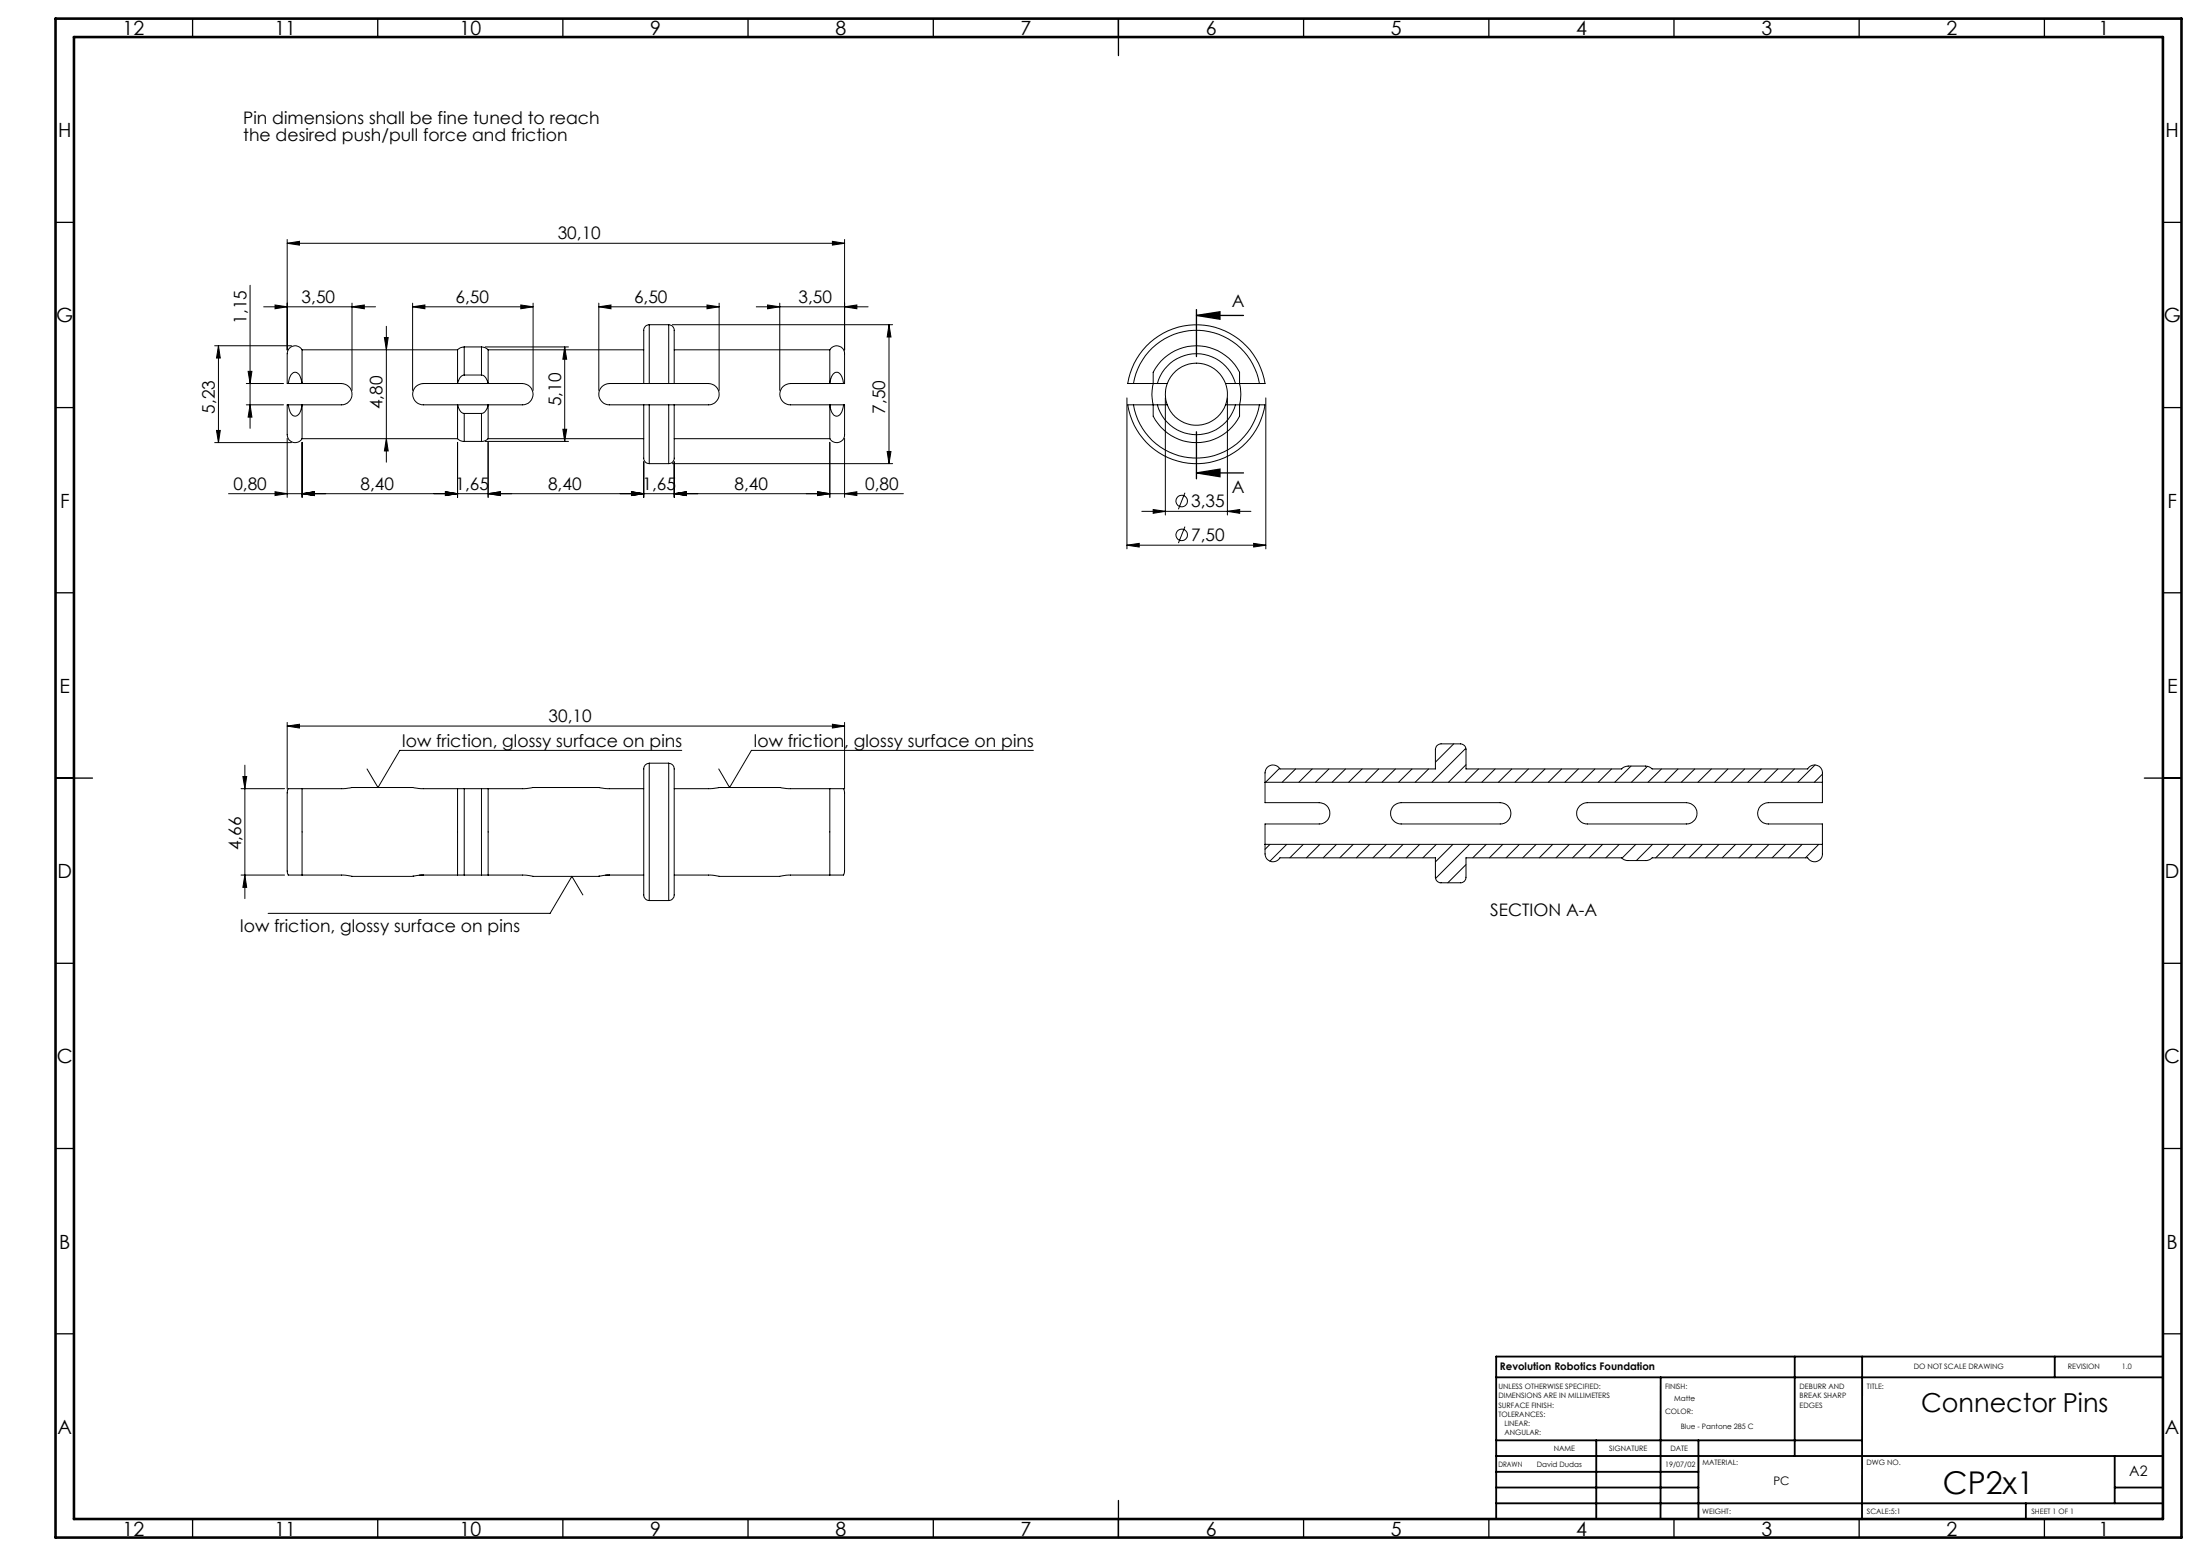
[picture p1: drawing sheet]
<svg xmlns="http://www.w3.org/2000/svg" width="594mm" height="420mm" viewBox="0 0 594 420" stroke-linecap="round" stroke-linejoin="round" font-family="sans-serif">
<g fill="none" stroke="#000" stroke-width=".27">
<path d="M67.5 77v38.6M77.5 65.7l3.4-.6v1.1zM77.5 64.6v29.9M77.5 65.7h150.5M224.8 65.1l3.2 .6-3.2 .5zM228 64.6v29.9M58 93.3h20.7M59 93.3v26.2M59 93.3l.5 3.3h-1zM71.2 82.8h30.2M74.3 82.3l3.2 .5-3.2 .5zM81.6 94.4a2.25 2.25 0 0 0-2.9-.8 2.25 2.25 0 0 0-1.2 2.8v7.1h.3"/>
<path d="M81.6 94.4v9.1l-.5-1.8a1.39 1.39 0 0 0-1.4-1.2 1.39 1.39 0 0 0-1.4 1.2l-.5 1.8M81.6 94.4h41.9M95 82.8l3.4-.5v1zM95 81.8v23.6M103.8 91.1h1l-.5 3.3zM104.3 88.1v36.7M111.4 82.8l3.3-.5v1zM111.4 82.8h32.5M111.4 81.8v23.6M123.5 94.4v9.1l.9-1.7 .9-.6M125.3 93.6l-.9 .3-.9 .5M125.3 93.6v7.6"/>
<path d="M125.3 93.6h4.7M130 93.6l1 .3 .8 .5M130 93.6v7.6M131 93.6h22.5M131.8 94.4v9.1l-.8-1.7-.4-.4-.6-.2M131.8 94.4h42M140.6 82.3l3.3 .5-3.3 .5zM143.9 81.8v23.6M152.5 93.6v25.6M152.5 93.6l.5 3.4h-1zM161.7 82.8l3.3-.5v1zM161.7 82.8h32.5"/>
<path d="M161.7 81.8v23.6M175.3 87.6a1.67 1.67 0 0 0-1.5 2.2v13.7M175.3 87.6v15.9M175.3 87.6h5.3M180.6 87.6a1.67 1.67 0 0 1 1.4 2.2v13.7M180.6 87.6v15.9M181.5 87.6h59.5M182 94.4h42M190.9 82.3l3.3 .5-3.3 .5zM194.2 81.8v23.6M204.2 82.8h30.2M207.3 82.3l3.2 .5-3.2 .5z"/>
<path d="M210.5 81.8v23.6M224 94.4a2.16 2.16 0 0 1 2.7-.9 2.16 2.16 0 0 1 1.3 2.5v7.5h-.2M224 94.4v9.1a2.89 2.89 0 0 1 1.9-3h.2a2.99 2.99 0 0 1 1.7 3M228 82.8l3.4-.5v1zM240 87.6v37.5M240 87.6l.6 3.4h-1.1zM58 119.5h20.7M58.5 116.2h1l-.5 3.3zM66.5 103.5h10.1M66.5 109.3h10.1M67 100.2h1l-.5 3.3zM67.5 109.3l.5 3.3h-1z"/>
<path d="M77.5 118.3v15.9M77.8 109.3h-.3v6.7a3.2 3.2 0 0 0 1.4 3.3 2.18 2.18 0 0 0 2.7-.9M77.8 109.3l.5 1.8a1.39 1.39 0 0 0 1.4 1.2 1.39 1.39 0 0 0 1.4-1.2l.5-1.8v9.1M77.8 103.5h14.4a2.88 2.88 0 0 1 2.8 2.9 2.88 2.88 0 0 1-2.8 2.9h-14.4M81.6 119.4v14.8M81.6 118.4h41.9M104.3 118.4l.5 3.3h-1zM112.3 104.4l.9-.6 1.1-.3h26.7a2.88 2.88 0 0 1 2.9 2.9 2.88 2.88 0 0 1-2.9 2.9h-26.7a2.88 2.88 0 0 1-2.6-1.8 2.88 2.88 0 0 1 .6-3.1zM123.5 118.4a2.33 2.33 0 0 0 1.8 .8M123.5 119.4v14.8M125.3 111.6l-.9-.5-.9-1.8v9.1M125.3 111.6v7.6"/>
<path d="M125.3 119.2h4.7M125.3 101.2h4.7M125.3 111.6h4.7M130 111.6l1-.5 .8-1.8v9.1M130 111.6v7.6M131 119.2h22.5M131.8 118.4a2.33 2.33 0 0 1-1.8 .8M131.8 119.4v14.8M131.8 118.4h42M152 115.9h1l-.5 3.3zM173.8 109.3v14a1.55 1.55 0 0 0 1.5 1.8M173.8 109.3h1.5"/>
<path d="M173.8 103.5h1.5M173.8 103.5h-9.3a2.88 2.88 0 0 0-2.8 2.9 2.88 2.88 0 0 0 2.8 2.9h9.3M175.3 109.3v15.8M175.3 103.5h5.3M175.3 109.3h5.3M180.6 103.5h1.4M180.6 109.3h1.4M180.6 109.3v15.8M182 109.3v14a1.55 1.55 0 0 1-1.4 1.8M182 103.5h9.3a2.88 2.88 0 0 1 2.9 2.9 2.88 2.88 0 0 1-2.9 2.9h-9.3M182 118.4h42M224 119.4v14.8"/>
<path d="M227.8 109.3h.2v6.7a3.6 3.6 0 0 1-.8 3.1 2.15 2.15 0 0 1-3.2-.7M227.8 109.3a2.94 2.94 0 0 1-1.9 3h-.2a2.99 2.99 0 0 1-1.7-3v9.1M227.8 103.5h-14.4a2.88 2.88 0 0 0-2.9 2.9 2.88 2.88 0 0 0 2.9 2.9h14.4M228 118.3v15.9M304.3 107.4v40.7M306 103.5a17.2 17.2 0 0 1 17-14.3 17.2 17.2 0 0 1 17 14.3M306 103.5h-1.5a18.8 18.8 0 0 1 18.5-15.8 18.8 18.8 0 0 1 18.6 15.8h-1.6M306 109.3h-1.5a18.8 18.8 0 0 0 18.5 15.9 18.8 18.8 0 0 0 18.6-15.9h-1.6M306 109.3a17.2 17.2 0 0 0 17 14.3 17.2 17.2 0 0 0 17-14.3M306 103.5h5.4M306 109.3h5.4M311.4 103.5v-2.6a9.5 9.5 0 0 1 4.8-5.6 13 13 0 0 1 18.5 5.3v2.9"/>
<path d="M311.4 109.3v2.7a9 9 0 0 0 3.8 4.9 12.9 12.9 0 0 0 19.5-4.8v-2.8M311.4 103.5h1.1M311.4 109.3h1.1M311.4 103.5a11.9 11.9 0 0 0 0 5.8M312.5 103.5a10.9 10.9 0 0 1 10.5-8 10.9 10.9 0 0 1 10.6 8M312.5 109.3a10.9 10.9 0 0 0 10.5 8.1 10.9 10.9 0 0 0 10.6-8.1M312.5 103.5h2.7M312.5 109.3h2.7M314.6 107.4v31.6M315.2 103.5a8.4 8.4 0 0 1 7.8-5.5 8.4 8.4 0 0 1 7.9 5.5M315.2 109.3a8.4 8.4 0 0 0 7.8 5.5 8.4 8.4 0 0 0 7.9-5.5M315.2 103.5a8.1 8.1 0 0 0 0 5.8"/>
<path d="M330.9 103.5a8.6 8.6 0 0 1 0 5.8M330.9 103.5h2.7M330.9 109.3h2.7M331.4 107.4v31.6M333.6 103.5h1.1M333.6 109.3h1.1M334.7 103.5a11.9 11.9 0 0 1 0 5.8M334.7 103.5h5.3M334.7 109.3h5.3M341.8 107.4v40.7M61.7 133.3h182.2M74.3 132.7l3.2 .6-3.2 .5z"/>
<path d="M81.6 133.3l3.2-.6v1.1zM120.3 132.7l3.2 .6-3.2 .5zM131.8 133.3l3.3-.6v1.1zM170.5 132.7l3.3 .6-3.3 .5zM173.8 124.7v9.5M175.3 125.1h5.3M181.5 125.1h59.5M182 133.3l3.3-.6v1.1zM182 124.7v9.5M220.7 132.7l3.3 .6-3.3 .5zM228 133.3l3.4-.6v1.1zM239.5 121.9h1.1l-.6 3.2z"/>
<path d="M308.3 138h29.4M311.4 137.5l3.2 .5-3.2 .6zM319.9 133l-1.7 4.5M331.4 138l3.3-.5v1.1zM304.3 147.2l3.3-.5v1zM304.3 147.2h37.5M319.9 142.2l-1.7 4.4M338.5 146.7l3.3 .5-3.3 .5zM77.5 196l3.4-.5v1zM77.5 195v18M77.5 196h150.5M224.8 195.5l3.2 .5-3.2 .5z"/>
<path d="M228 195v18M65.1 212.9h11.7M65.6 209.6h1l-.5 3.3zM66.1 206.5v36.1M81.6 212.9h-3.8l-.2 .5-.1 19a7.3 7.3 0 0 0 .4 3.8h3.7M81.6 212.9v23.3M81.6 212.9h11.1l2.3-.3h16.5l2.2 .3h9.8M123.5 212.9v23.3M123.5 212.9h1.8M125.3 212.9v23.3M125.3 212.9h4.7M130 212.9v23.3"/>
<path d="M130 212.9h1.8M131.8 212.9v23.3M131.8 212.9h9.8l2.3-.3h17.8l2.3 .3h9.8M175.3 206v37.1M175.3 206a1.7 1.7 0 0 0-1.5 2.2v31.6a3.3 3.3 0 0 0 .7 3l.8 .3M175.3 206h5.3M180.6 206v37.1M180.6 206a1.7 1.7 0 0 1 1.4 2.2v31.6a3.3 3.3 0 0 1-.6 3l-.8 .3M184.1 202.5h-76.1l-5.9 10.1-3-5M194 212.6h.2l-2.3 .3h-9.9M194.2 212.6h16.4l2.3 .3h11.1M224 212.9v23.3"/>
<path d="M224 212.9h3.7a9.7 9.7 0 0 1 .3 4.6v17.3a1.44 1.44 0 0 1-.4 1.4h-3.6M279 202.5h-76.1l-5.9 10.1-2.9-5M341.6 211.2v-2.6a2.16 2.16 0 0 1 1.6-2 2.16 2.16 0 0 1 2.4 1h42v-5.3a1.57 1.57 0 0 1 1.5-1.5h5.2a1.51 1.51 0 0 1 1.5 1.5v5.3h42l.6-.5 1.2-.3h4.7l1.2 .3 .6 .5h42a2.13 2.13 0 0 1 2.4-1.1 2.13 2.13 0 0 1 1.6 2.1v2.6M341.6 211.2v5.5h14.6a2.88 2.88 0 0 1 2.9 2.8 2.88 2.88 0 0 1-2.9 2.9h-14.6v5.5M341.6 211.2h150.5M345.5 207.4l-3.8 3.8M349.8 207.6l-3.6 3.6M354.3 207.6l-3.6 3.6M358.8 207.6l-3.6 3.6M363.3 207.6l-3.6 3.6M367.8 207.6l-3.7 3.6M372.3 207.6l-3.6 3.6"/>
<path d="M376.3 217.5l.9-.6 1.1-.2h26.8a2.88 2.88 0 0 1 2.9 2.8 2.88 2.88 0 0 1-2.9 2.9h-26.8a2.88 2.88 0 0 1-2.6-1.8 2.88 2.88 0 0 1 .6-3.1zM376.8 207.6l-3.7 3.6M381.2 207.6l-3.6 3.6M385.7 207.6l-3.6 3.6M392.5 200.8l-4.9 4.9M395.8 202l-9.2 9.2M395.8 206.4l-4.7 4.8M399.2 207.6l-3.6 3.6M403.7 207.6l-3.6 3.6M408.2 207.6l-3.6 3.6M412.7 207.6l-3.7 3.6M417.2 207.6l-3.7 3.6"/>
<path d="M421.6 207.6l-3.6 3.6M426.2 207.6l-3.7 3.6M426.5 217.5l1-.6 1.1-.2h26.7a2.88 2.88 0 0 1 2.9 2.8 2.88 2.88 0 0 1-2.9 2.9h-26.7a2.86 2.86 0 0 1-2.7-1.8 2.86 2.86 0 0 1 .6-3.1zM430.6 207.6l-3.6 3.6M435.1 207.6l-3.6 3.6M440.4 206.8l-4.4 4.4M444.8 206.9l-4.3 4.3M448.6 207.6l-3.6 3.6M453.1 207.6l-3.6 3.6M457.6 207.6l-3.6 3.6M462.1 207.6l-3.7 3.6M466.5 207.6l-3.5 3.6"/>
<path d="M471.1 207.6l-3.7 3.6M475.5 207.6l-3.6 3.6M480 207.6l-3.6 3.6M484.5 207.6l-3.6 3.6M490.1 206.5l-4.7 4.7M492.1 209l-2.2 2.2M492.1 211.2v5.5h-14.7a2.88 2.88 0 0 0-2.8 2.8 2.88 2.88 0 0 0 2.8 2.9h14.7v5.5M65.1 236.2h11.7M66.1 236.2l.5 3.3h-1zM81.6 236.2h11.1l2.3 .4h16.4M114.3 236.2h-1.1M114.3 236.2l-2.9 .4 .3-.1"/>
<path d="M114.3 236.2h9.2M123.5 236.2h1.8M125.3 236.2h4.7M130 236.2h1.8M131.8 236.2h9.8l2.3 .4h17.8M164.5 236.2h-1.1M164.5 236.2l-2.8 .4 .2-.1M164.5 236.2h9.3M182 236.2h9.9l2.3 .4h16.3l2.4-.4h11.1M341.6 227.9v2.6a2.16 2.16 0 0 0 1.6 2 2.16 2.16 0 0 0 2.4-1h42v5.3a1.51 1.51 0 0 0 1.5 1.5h5.2a1.45 1.45 0 0 0 1.5-1.5v-5.3h42a2.32 2.32 0 0 0 1.8 .8h4.9l1-.3 .6-.5h42a2.13 2.13 0 0 0 2.4 1.1 2.13 2.13 0 0 0 1.6-2.1v-2.6M341.6 227.9h150.5M342.9 227.9l-1.3 1.4"/>
<path d="M347.4 227.9l-4.5 4.6M351.9 227.9l-3.6 3.6M356.4 227.9l-3.7 3.6M360.9 227.9l-3.6 3.6M365.4 227.9l-3.7 3.6M369.9 227.9l-3.7 3.6M374.3 227.9l-3.6 3.6M378.8 227.9l-3.6 3.6M383.3 227.9l-3.6 3.6M387.8 227.9l-3.6 3.6M392.3 227.9l-4.7 4.7M395.8 233.4l-4.9 4.9"/>
<path d="M396.8 227.9l-9.2 9.2M401.3 227.9l-3.6 3.6M405.8 227.9l-3.7 3.6M410.2 227.9l-3.6 3.6M414.8 227.9l-3.7 3.6M419.2 227.9l-3.6 3.6M423.7 227.9l-3.6 3.6M428.2 227.9l-3.6 3.6M432.7 227.9l-3.6 3.6M437.2 227.9l-3.6 3.6M441.7 227.9l-3.8 3.8M446.2 227.9l-4.4 4.4"/>
<path d="M450.7 227.9l-3.7 3.6M455.2 227.9l-3.6 3.6M459.7 227.9l-3.7 3.6M464.1 227.9l-3.6 3.6M468.6 227.9l-3.6 3.6M473.1 227.9l-3.6 3.6M477.6 227.9l-3.6 3.6M482.1 227.9l-3.6 3.6M486.6 227.9l-3.6 3.6M491.1 227.9l-3.6 3.6M157.4 241.6l-3-5-5.9 9.9h-76.1M175.3 243.1h5.3"/>
<circle cx="319" cy="135.3" r="1.56"/>
<circle cx="319" cy="144.4" r="1.56"/>
</g>
<g fill="none" stroke="#000" stroke-width=".35">
<path d="M52 5v5M102 5v5M152 5v5M202 5v5M252 5v5M302 5v10M352 5v5M402 5v5M452 5v5M502 5v5M552 5v5M15 60h5"/>
<path d="M584 60h5M323 85.1l6.4-.9v2zM323 85.1h12.7M323 83.6v12.7M15 110h5M323 116.5v12.7M584 110h5M323 127.7l6.4-1.1v2.1zM323 127.7h12.7M15 160h5M584 160h5M15 210h10"/>
<path d="M579 210h10M15 260h5M584 260h5M15 310h5M584 310h5M15 360h5M584 360h5M52 410v5M102 410v5M152 410v5M202 410v5M252 410v5"/>
<path d="M302 405v10M352 410v5M402 410v5M452 410v5M502 410v5M552 410v5"/>
</g>
<g fill="none" stroke="#000" stroke-width=".5">
<path d="M404 371.8h180M448.4 371.8l-.1 38.3M484.6 366.2v26.8M502.8 366.2l-.1 43.9M554.8 366.2v5.6M584 366.2h-180v43.8M404 388.8h98.8M404 397.3h54.6M404 393h180M431 388.8v21.2M458.6 388.8v21.2M571 393v12.8"/>
<path d="M404 405.8h180M404 401.5h54.6M547 405.8v4.2M571 401.5h13"/>
</g>
<path d="M15 5h574v410h-574zM20 10h564v400h-564z" fill="none" stroke="#000" stroke-width=".7"/>
<g fill="#000">
<path d="M77.5 65.7l3.4-.6v1.1zM224.8 65.1l3.2 .6-3.2 .5zM74.3 132.7l3.2 .6-3.2 .5zM81.6 133.3l3.2-.6v1.1zM81.6 133.3l3.2-.6v1.1zM120.3 132.7l3.2 .6-3.2 .5zM120.3 132.7l3.2 .6-3.2 .5zM131.8 133.3l3.3-.6v1.1zM220.7 132.7l3.3 .6-3.3 .5zM228 133.3l3.4-.6v1.1zM207.3 82.3l3.2 .5-3.2 .5zM228 82.8l3.4-.5v1zM74.3 82.3l3.2 .5-3.2 .5zM95 82.8l3.4-.5v1zM77.5 196l3.4-.5v1zM224.8 195.5l3.2 .5-3.2 .5z"/>
<path d="M111.4 82.8l3.3-.5v1zM140.6 82.3l3.3 .5-3.3 .5z"/>
<path d="M161.7 82.8l3.3-.5v1zM190.9 82.3l3.3 .5-3.3 .5z"/>
<path d="M240 87.6l.6 3.4h-1.1zM239.5 121.9h1.1l-.6 3.2zM152.5 93.6l.5 3.4h-1zM152 115.9h1l-.5 3.3zM103.8 91.1h1l-.5 3.3zM104.3 118.4l.5 3.3h-1zM59 93.3l.5 3.3h-1zM58.5 116.2h1l-.5 3.3zM65.6 209.6h1l-.5 3.3zM66.1 236.2l.5 3.3h-1z"/>
<path d="M323 85.1l6.4-.9v2zM323 127.7l6.4-1.1v2.1z"/>
<path d="M67 100.2h1l-.5 3.3zM67.5 109.3l.5 3.3h-1z"/>
<path d="M131.8 133.3l3.3-.6v1.1zM170.5 132.7l3.3 .6-3.3 .5zM170.5 132.7l3.3 .6-3.3 .5zM182 133.3l3.3-.6v1.1zM182 133.3l3.3-.6v1.1zM220.7 132.7l3.3 .6-3.3 .5z"/>
<path d="M311.4 137.5l3.2 .5-3.2 .6zM331.4 138l3.3-.5v1.1z"/>
<path d="M304.3 147.2l3.3-.5v1zM338.5 146.7l3.3 .5-3.3 .5z"/>
</g>
<text font-size="8.5" x="524.6" y="403.2">CP2x1</text>
<text font-size="7.1" x="518.7" y="381">Connector Pins</text>
<g font-size="5.3">
<text x="33.1" y="9.5">12</text>
<text x="74.1" y="9.5">11</text>
<text x="124.1" y="9.5">10</text>
<text x="175.6" y="9.5">9</text>
<text x="225.6" y="9.5">8</text>
<text x="275.6" y="9.5">7</text>
<text x="325.6" y="9.5">6</text>
<text x="375.6" y="9.5">5</text>
<text x="425.6" y="9.5">4</text>
<text x="475.6" y="9.5">3</text>
<text x="525.6" y="9.5">2</text>
<text x="566.6" y="9.5">1</text>
<text x="15.7" y="37">H</text>
<text x="584.7" y="37">H</text>
<text x="15.2" y="87">G</text>
<text x="584.2" y="87">G</text>
<text x="16.2" y="137">F</text>
<text x="585.2" y="137">F</text>
<text x="16.1" y="187">E</text>
<text x="585.1" y="187">E</text>
<text x="15.5" y="237">D</text>
<text x="584.5" y="237">D</text>
<text x="15.4" y="287">C</text>
<text x="584.4" y="287">C</text>
<text x="16" y="337">B</text>
<text x="585" y="337">B</text>
<text x="15.5" y="387">A</text>
<text x="584.5" y="387">A</text>
<text x="33.1" y="414.5">12</text>
<text x="74.1" y="414.5">11</text>
<text x="124.1" y="414.5">10</text>
<text x="175.6" y="414.5">9</text>
<text x="225.6" y="414.5">8</text>
<text x="275.6" y="414.5">7</text>
<text x="325.6" y="414.5">6</text>
<text x="375.6" y="414.5">5</text>
<text x="425.6" y="414.5">4</text>
<text x="475.6" y="414.5">3</text>
<text x="525.6" y="414.5">2</text>
<text x="566.6" y="414.5">1</text>
</g>
<g font-size="4.7">
<text x="65.7" y="33.5">Pin dimensions shall be fine tuned to reach</text>
<text x="65.7" y="38">the desired push/pull force and friction</text>
<text x="150.6" y="64.6">30,10</text>
<text x="81.4" y="81.8">3,50</text>
<text x="123" y="81.8">6,50</text>
<text x="171.2" y="81.8">6,50</text>
<text x="215.6" y="81.8">3,50</text>
<text x="332.6" y="82.9">A</text>
<text x="66.5" y="87.3" transform="rotate(-90 66.5 87.3)">1,15</text>
<text x="58" y="111.7" transform="rotate(-90 58 111.7)">5,23</text>
<text x="103.3" y="110.5" transform="rotate(-90 103.3 110.5)">4,80</text>
<text x="151.5" y="109.6" transform="rotate(-90 151.5 109.6)">5,10</text>
<text x="239" y="111.7" transform="rotate(-90 239 111.7)">7,50</text>
<text x="63" y="132.2">0,80</text>
<text x="97.3" y="132.2">8,40</text>
<text x="123" y="132.2">1,65</text>
<text x="148" y="132.2">8,40</text>
<text x="173.5" y="132.2">1,65</text>
<text x="198.3" y="132.2">8,40</text>
<text x="233.6" y="132.2">0,80</text>
<text x="321.6" y="136.9">3,35</text>
<text x="332.6" y="133">A</text>
<text x="321.6" y="146.1">7,50</text>
<text x="148.1" y="195">30,10</text>
<text x="108.6" y="201.5">low friction, glossy surface on pins</text>
<text x="203.6" y="201.5">low friction, glossy surface on pins</text>
<text x="65.1" y="229.5" transform="rotate(-90 65.1 229.5)">4,66</text>
<text x="64.9" y="251.6">low friction, glossy surface on pins</text>
<text x="402.4" y="247.3">SECTION A-A</text>
</g>
<text font-size="3.9" x="574.9" y="398.5">A2</text>
<text font-size="3.2" x="478.8" y="400.9">PC</text>
<text font-size="2.8" x="405" y="369.9">Revolution Robotics Foundation</text>
<g font-size="2">
<text x="516.7" y="369.6">DO NOT SCALE DRAWING</text>
<text x="558.3" y="369.6">REVISION</text>
<text x="572.9" y="369.6">1.0</text>
<text x="404.6" y="374.9">UNLESS OTHERWISE SPECIFIED:</text>
<text x="404.6" y="377.4">DIMENSIONS ARE IN MILLIMETERS</text>
<text x="449.6" y="374.9">FINISH:</text>
<text x="485.9" y="374.9">DEBURR AND</text>
<text x="485.9" y="377.4">BREAK SHARP</text>
<text x="504.1" y="374.9">TITLE:</text>
<text x="404.6" y="379.9">SURFACE FINISH:</text>
<text x="404.6" y="382.4">TOLERANCES:</text>
<text x="449.6" y="381.8">COLOR:</text>
<text x="452" y="378.3">Matte</text>
<text x="485.9" y="379.9">EDGES</text>
<text x="406.2" y="384.9">LINEAR:</text>
<text x="406.2" y="387.4">ANGULAR:</text>
<text x="453.8" y="385.7">Blue - Pantone 285 C</text>
<text x="404.6" y="396">DRAWN</text>
<text x="414.9" y="396">David Dudas</text>
<text x="419.5" y="391.8">NAME</text>
<text x="434.5" y="391.7">SIGNATURE</text>
<text x="449.6" y="395.9">19/07/02</text>
<text x="451" y="391.7">DATE</text>
<text x="459.6" y="395.5">MATERIAL:</text>
<text x="504" y="395.5">DWG NO.</text>
<text x="459.6" y="408.5">WEIGHT:</text>
<text x="504.1" y="408.6">SCALE:5:1</text>
<text x="548.5" y="408.6">SHEET 1 OF 1</text>
</g>
</svg>
